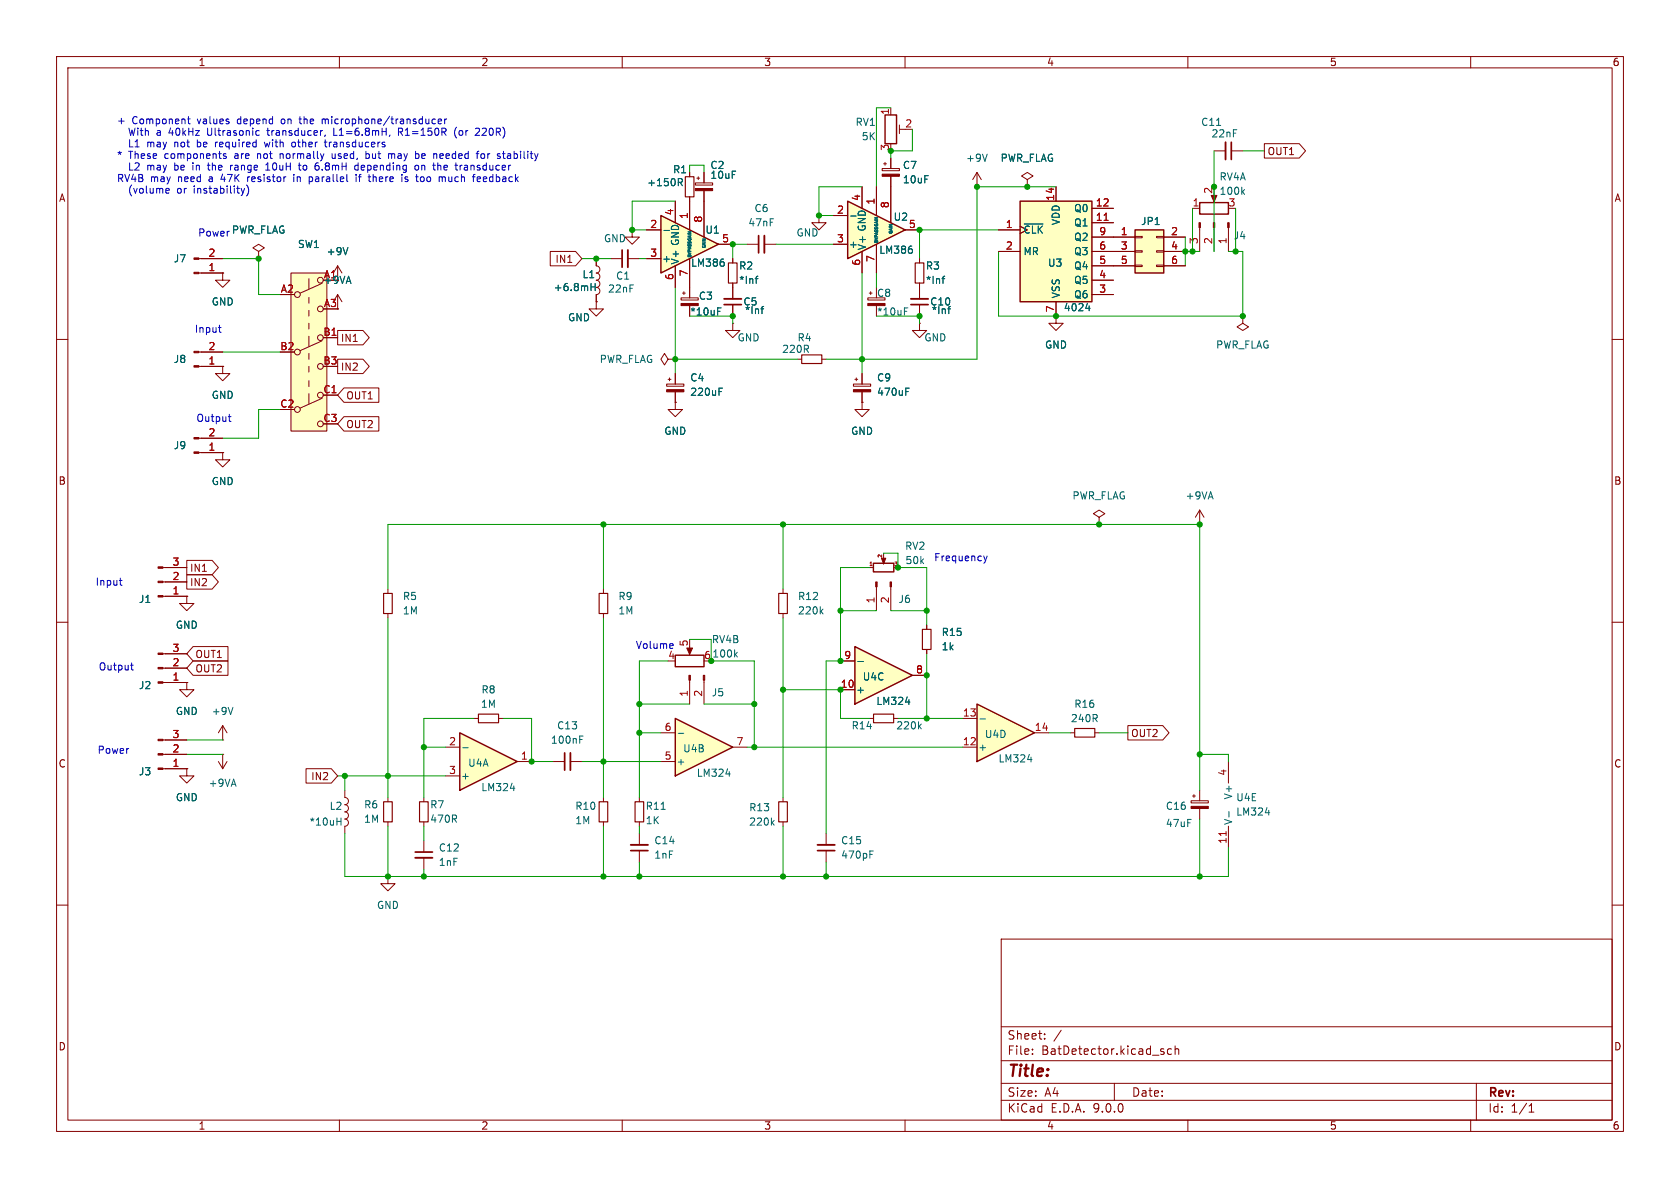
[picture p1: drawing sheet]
<svg xmlns="http://www.w3.org/2000/svg" width="297mm" height="210mm" viewBox="0 0 297 210" stroke-linecap="round" stroke-linejoin="round" font-family="sans-serif">
<g fill="none" stroke="#840000" stroke-width=".18">
<path d="M10 10h277v190h-277zM12 12h273v186h-273zM60 10v2M110 10v2M160 10v2M210 10v2M260 10v2M120.4 52.7h3v.3h-3zM120.6 51.8h.6M120.9 51.6v.5M121.9 50.8v1.9M121.9 54v1.9"/>
<path d="M129.5 57.2v1.2h1.3l-1.3 1.3-1.2-1.3h1.2M129.5 57.2h.1M129.5 45.7v.8M129.5 50v2.8M129.5 53.8v2.1M10 60h2M117.9 67.9h3v.4h-3zM118.1 67.1h.5M118.4 66.8v.5M119.4 71.1v1.3h1.2l-1.2 1.3-1.3-1.3h1.3M119.4 71.1h.1M119.4 66v1.9"/>
<path d="M119.4 69.3v1.8M141 63.5h.7M145.3 63.5h.7M150.9 67.9h3v.4h-3zM151.1 67.1h.5M151.4 66.8v.5M152.4 71.1v1.3h1.3l-1.3 1.3-1.3-1.3h1.3M152.4 71.1h.1M152.4 66v1.9M152.4 69.3v1.8M285 60h2M10 110h2"/>
<path d="M285 110h2M97.8 134.6h2M100.8 134.6h2.1M74.9 148.6v2M74.9 151.6v2.1M146 147.3v2.1M146 150.4v2M10 160h2M177 166h108v32h-108zM285 160h2M60 198v2M110 198v2"/>
<path d="M160 198v2M177 194.5h108M177 191.5h108M177 187.5h108M177 181.5h108M182.5 186.3v.1M182.5 185.5v.1M184.7 183.6v.1M184.7 182.8v.1M187.6 182.1l-1.3 2M197 191.5v3M205.4 185.9l.3 .1 .1 .2-.2 .2h-.3"/>
<path d="M205.4 185.4l.3 .1M207.1 185.5l-.4-.1-.3 .3v.4l.1 .2h.6M207.7 185.5l.3-.1 .3 .1 .1 .9M207.7 184.9v1.5M210 198v2M260 198v2M261 191.5v6.5M270.3 196.6h.9M270.3 195.5l.4-.4v1.5"/>
</g>
<path d="M128 53.8h3.1M99.8 133.1v3M73.4 150.6h3.1M144.5 150.4h3.1" fill="none" stroke="#840000" stroke-width=".3"/>
<path d="M128 52.8h3.1M100.8 133.1v3M73.4 151.6h3.1M144.5 149.4h3.1" fill="none" stroke="#840000" stroke-width=".33"/>
<g fill="none" stroke="#006464" stroke-width=".18">
<path d="M126.9 55h.4M126.9 54.4h.6M133.5 49.3h.5M134 48.8l-.2 .1M134.5 54.6h.5M135 54.2h-.2M127.1 69.2h.4M127.1 68.6h.6M160.1 69.2h.5M160.1 68.6h.6M102.5 130.7h.4M102.5 130.1h.6"/>
<path d="M153.8 151h.4M153.8 150.4h.6"/>
</g>
<g fill="#840000" stroke="#840000" stroke-width=".18">
<path d="M117.9 68.9h3v.4h-3z"/>
<path d="M150.9 68.9h3v.4h-3z"/>
<path d="M120.4 53.6h3v.4h-3z"/>
</g>
<path d="M128.8 46.5h1.5v3.5h-1.5zM141.7 62.7h3.6v1.6h-3.6z" fill="none" stroke="#840000" stroke-width=".2"/>
<path d="M116.8 38.1l10.2 5.1-10.2 5.1z" fill="#ffffc2"/>
<path d="M116.8 38.1l10.2 5.1-10.2 5.1z" fill="none" stroke="#840000" stroke-width=".25"/>
<g fill="none" stroke="#840000" stroke-width=".18">
<path d="M119.4 35.6v3.8M121.9 35.6v5M122.9 32.3h3.1v.4h-3.1zM123.2 31.5h.5M123.4 31.2v.6M124.5 30.5v1.8M124.5 33.7v8.2M144.8 38.1v1.3h1.2l-1.2 1.2-1.3-1.2h1.3M144.8 38.1h.1M114.3 45.7h2.5M114.3 40.6h2.5M119.4 47v3.8"/>
<path d="M121.9 45.7v5.1M127 43.2h2.5M132.1 43.2h2M135.1 43.2h2.1M163.8 110.5v.8M163.8 114.8v.8M153.7 127h.7M158 127h.7M74.9 141v.7M74.9 145.3v.8M113 141v.7M113 145.3v.8"/>
<path d="M113 147.3v2.1M113 150.4v2M138.4 141v.7M138.4 145.3v.8"/>
</g>
<path d="M117.4 40.7h.9M128 46.4v.5M162.5 128.4l.4 .4M162.9 128l-.5 .5M116.9 143.1h.7M136.5 145.4l.4 .5M136.9 145l-.5 .5" fill="none" stroke="#006464" stroke-width=".18"/>
<path d="M122.9 33.3h3.1v.4h-3.1z" fill="#840000" stroke="#840000" stroke-width=".18"/>
<path d="M134.1 41.7v3M111.5 150.4h3.1" fill="none" stroke="#840000" stroke-width=".3"/>
<path d="M135.1 41.7v3M111.5 149.4h3.1" fill="none" stroke="#840000" stroke-width=".33"/>
<path d="M163.1 111.3h1.5v3.5h-1.5zM154.4 126.2h3.6v1.6h-3.6zM74.2 141.7h1.5v3.6h-1.5zM112.3 141.7h1.5v3.6h-1.5zM137.7 141.7h1.5v3.6h-1.5z" fill="none" stroke="#840000" stroke-width=".2"/>
<path d="M119.4 127l10.1 5.1-10.1 5.1z" fill="#ffffc2"/>
<path d="M119.4 115.8h5.1v2.1h-5.1zM119.4 127l10.1 5.1-10.1 5.1z" fill="none" stroke="#840000" stroke-width=".25"/>
<path d="M121.9 114.3v1M116.8 134.6h2.6M116.8 129.5h2.6M121.9 120.2v4.3M124.5 120.2v4.3M129.5 132.1h2.6" fill="none" stroke="#840000" stroke-width=".18"/>
<path d="M130 115.7l.4 .4M130.4 115.3l-.5 .5M119.9 129.6h1M128.3 136.8h.8" fill="none" stroke="#006464" stroke-width=".18"/>
<g fill="#840000" stroke="#840000" stroke-width=".18">
<path d="M121.4 114.6h1l-.5 1.1z"/>
<path d="M121.8 119.4h.2v.8h-.2z"/>
<path d="M124.3 119.4h.3v.8h-.3z"/>
</g>
<path d="M151.1 114.3l10.2 5.1-10.2 5.1z" fill="#ffffc2"/>
<path d="M212.1 35.8h5.1v2h-5.1zM151.1 114.3l10.2 5.1-10.2 5.1z" fill="none" stroke="#840000" stroke-width=".25"/>
<g fill="none" stroke="#840000" stroke-width=".18">
<path d="M181.6 31.8l1-.7-1-.6-1 .6 1 .7v1.2M181.6 33h.1M210.8 36.8h1.3M214.6 26.7h2.1M214.6 34.3v1M217.7 26.7h2M212.1 40.2v4.3M214.6 40.2v4.3M217.2 40.2v4.3M219.7 55.9v1.3l1 .6-1 .6-1-.6 1-.6M219.7 55.9h.1M148.6 116.8h2.5"/>
<path d="M161.3 119.4h2.5M148.6 121.9h2.5"/>
</g>
<path d="M215.1 22.2h.7M219.7 33.9l.3 .5M220 33.5l-.5 .5M151.7 116.9h.9M160.1 124.1h.8" fill="none" stroke="#006464" stroke-width=".18"/>
<path d="M217.7 25.1v3.1" fill="none" stroke="#840000" stroke-width=".3"/>
<path d="M216.7 25.1v3.1" fill="none" stroke="#840000" stroke-width=".33"/>
<g fill="#840000" stroke="#840000" stroke-width=".18">
<path d="M214.1 34.5h1l-.5 1.2z"/>
<path d="M217 39.4h.3v.8h-.3z"/>
<path d="M214.5 39.4h.3v.8h-.3z"/>
<path d="M212 39.4h.2v.8h-.2z"/>
</g>
<path d="M200.7 40.6h5v7.7h-5z" fill="#ffffc2"/>
<path d="M200.7 40.6h5v7.7h-5z" fill="none" stroke="#840000" stroke-width=".25"/>
<g fill="none" stroke="#840000" stroke-width=".18">
<path d="M121.9 30.5v.7M121.9 34.8v.8M59.7 47l-.8 1.3M59.7 47l.8 1.3M59.7 47v2.5M59.7 52.1v2.5M59.7 52.1l-.8 1.2M59.7 52.1l.8 1.2M105.4 45.7v1.3a.64 .64 0 0 1 .7 .6 .64 .64 0 0 1-.7 .7 .64 .64 0 0 1 .7 .6 .64 .64 0 0 1-.7 .6 .64 .64 0 0 1 .7 .7 .64 .64 0 0 1-.7 .6M105.4 50.8a.64 .64 0 0 1 .7 .6 .64 .64 0 0 1-.7 .7v1.2M105.4 53.3v1.3h1.3l-1.3 1.3-1.3-1.3h1.3M105.4 53.3h.1"/>
<path d="M107.9 45.7h2.1M111 45.7h2M111.8 40.6v1.3h1.2l-1.2 1.3-1.3-1.3h1.3M111.8 40.6h.1M196.8 41.9h3.9M196.8 44.5h3.9M196.8 47h3.9M200.7 41.8h1.2v.2h-1.2zM200.7 44.3h1.2v.3h-1.2zM200.7 46.9h1.2v.2h-1.2zM204.5 41.8h1.2v.2h-1.2zM204.5 44.3h1.2v.3h-1.2z"/>
<path d="M204.5 46.9h1.2v.2h-1.2zM205.7 41.9h3.8M205.7 44.5h3.8M205.7 47h3.8M35.2 77.5h4.2M118.1 63.5l-.6-1-.7 1 .7 1 .6-1h1.3M119.4 63.5h.1M35.2 80h4.2M39.4 80v1.3h-1.3l1.3 1.3 1.2-1.3h-1.2M39.4 80h.1M28.8 118.1h4.2M28.8 115.6h4.2"/>
<path d="M28.8 105.4h4.2M28.8 102.9h4.2M28.8 100.3h4.2M33 105.4v1.3h1.3l-1.3 1.3-1.3-1.3h1.3M33 105.4h.1M68.6 104.1v.8M68.6 108.5v.7M106.7 104.1v.8M106.7 108.5v.7M28.8 135.9h4.2M28.8 133.4h4.2M28.8 130.8h4.2"/>
<path d="M28.8 120.7h4.2M33 120.7v1.2h1.3l-1.3 1.3-1.3-1.3h1.3M33 120.7h.1M33 135.9v1.3h1.3l-1.3 1.2-1.3-1.2h1.3M33 135.9h.1M38.6 134.6l.8 1.3M39.4 133.4h.1M39.4 130.8h.1M39.4 128.3v2.5M39.4 133.4v2.5M39.4 128.3l-.8 1.2M39.4 128.3l.7 1.2"/>
<path d="M40.1 134.6l-.7 1.3M83.8 127h.8M88.1 127h.8"/>
</g>
<path d="M119.9 31.6h.5l.2 .2-.1 .4h-.6M120.2 32.2l.4 .6M61.5 43.8l-.4 1.2M104.5 50.7h.7M105.2 50.1v1.3M41.2 125l-.4 1.3" fill="none" stroke="#006464" stroke-width=".18"/>
<g fill="#840000" stroke="#840000" stroke-width=".18">
<path d="M27.9 135.8h.9v.2h-.9z"/>
<path d="M27.9 133.2h.9v.3h-.9z"/>
<path d="M27.9 130.7h.9v.2h-.9z"/>
<path d="M27.9 120.5h.9v.3h-.9z"/>
<path d="M27.9 118h.9v.2h-.9z"/>
<path d="M27.9 115.4h.9v.3h-.9z"/>
<path d="M27.9 105.3h.9v.2h-.9z"/>
<path d="M27.9 102.7h.9v.3h-.9z"/>
<path d="M27.9 100.2h.9v.3h-.9z"/>
<path d="M34.3 79.9h.9v.2h-.9z"/>
<path d="M34.3 77.3h.9v.3h-.9z"/>
</g>
<path d="M121.2 31.2h1.5v3.6h-1.5zM67.8 104.9h1.5v3.6h-1.5zM105.9 104.9h1.5v3.6h-1.5zM84.6 126.2h3.5v1.6h-3.5z" fill="none" stroke="#840000" stroke-width=".2"/>
<path d="M110 44.2v3" fill="none" stroke="#840000" stroke-width=".3"/>
<path d="M111 44.2v3" fill="none" stroke="#840000" stroke-width=".33"/>
<path d="M51.4 48.3h6.4v27.9h-6.4z" fill="#ffffc2"/>
<g fill="none" stroke="#840000" stroke-width=".18">
<path d="M35.2 48.3h4.2M35.2 45.7h4.2M39.4 48.3v1.2h-1.3l1.3 1.3 1.2-1.3h-1.2M39.4 48.3h.1M45.7 44.5l1-.7-1-.6-1 .6 1 .7v1.2M45.7 45.7h.1M51.4 48.3h6.4v27.9h-6.4zM54.6 49.3v1.8M54.6 52.6v1M54.6 54.9v1M54.6 57.2v1M54.6 59.4v1.8"/>
<path d="M56.9 50.1l-3.8 1.7M57.1 59.7h2.6M35.2 64.8h4.2M35.2 62.2h4.2M39.4 64.8v1.2h-1.3l1.3 1.3 1.2-1.3h-1.2M39.4 64.8h.1M54.6 62.5v1M54.6 64.8v1M54.6 67.3v1M54.6 69.6v1.8M56.9 60.2l-3.8 1.8M56.9 70.4l-3.8 1.7"/>
<path d="M57.1 69.9h2.6"/>
<circle cx="52.6" cy="52.1" r=".51"/>
<circle cx="56.6" cy="54.6" r=".51"/>
<circle cx="56.6" cy="59.7" r=".51"/>
<circle cx="56.6" cy="49.5" r=".51"/>
<circle cx="52.6" cy="72.4" r=".51"/>
<circle cx="52.6" cy="62.2" r=".51"/>
<circle cx="56.6" cy="64.8" r=".51"/>
<circle cx="56.6" cy="74.9" r=".51"/>
<circle cx="56.6" cy="69.9" r=".51"/>
</g>
<g fill="#840000" stroke="#840000" stroke-width=".18">
<path d="M34.3 48.1h.9v.3h-.9z"/>
<path d="M34.3 45.6h.9v.2h-.9z"/>
<path d="M34.3 64.6h.9v.3h-.9z"/>
<path d="M34.3 62.1h.9v.3h-.9z"/>
</g>
<path d="M81.3 129.5l10.1 5.1-10.1 5.1z" fill="#ffffc2"/>
<path d="M156.5 20.3h2v5.1h-2zM154.4 99.6h3.6v1.5h-3.6zM81.3 129.5l10.1 5.1-10.1 5.1z" fill="none" stroke="#840000" stroke-width=".25"/>
<g fill="none" stroke="#840000" stroke-width=".18">
<path d="M157.5 19.1v1.2M156 29.8h3v.4h-3zM156.2 29h.5M156.5 28.7v.5M157.5 27.9v1.9M157.5 31.2v1.8M159 22.1v1.5M159 22.9h1M172.7 33h.1M172.7 30.5l-.7 1.3M172.7 30.5l.8 1.3M172.7 30.5v2.5"/>
<path d="M153.4 52.7h3.1v.3h-3.1zM153.7 51.8h.5M153.9 51.6v.5M154.9 54v1.9M162.6 57.2v1.2h1.2l-1.2 1.3-1.3-1.3h1.3M162.6 57.2h.1M162.6 50.8v2M162.6 53.8v2.1M186.7 55.9v1.3h1.3l-1.3 1.2-1.3-1.2h1.3M186.7 55.9h.1M156.2 97.8v1M194.3 91.4l1-.6-1-.6-1 .6 1 .6v1.3"/>
<path d="M194.3 92.7h.1M212.1 92.7h.1M212.1 90.2v2.5M212.1 90.2l-.8 1.2M212.1 90.2l.8 1.2M153.7 100.3h.6M158.1 100.3h.6M61 139.7v1.3a.64 .64 0 0 1 .6 .6 .64 .64 0 0 1-.6 .6M78.7 137.2h2.6M78.7 132.1h2.6M91.4 134.6h2.6M189.2 129.5h.8"/>
<path d="M193.5 129.5h.8M212.1 139.7v1.9M217.2 134.6v3.8M61 142.2a.64 .64 0 0 1 .6 .7 .64 .64 0 0 1-.6 .6 .64 .64 0 0 1 .6 .7 .64 .64 0 0 1-.6 .6 .64 .64 0 0 1 .6 .6 .64 .64 0 0 1-.6 .7v1.2M68.6 154.9v1.3h1.2l-1.2 1.3-1.3-1.3h1.3M68.6 154.9h.1M68.6 141v.7M68.6 145.3v.8M106.7 141v.7M106.7 145.3v.8M210.6 141.6h3v.3h-3zM210.8 140.7h.5"/>
<path d="M211.1 140.5v.5M212.1 142.9v1.9M217.2 146.1v3.8"/>
</g>
<path d="M174.5 27.2l-.4 1.3M159.9 55h.4M159.9 54.4h.6M81.8 132.2h1M90.2 139.3h.8M59.6 145.2h.7M60.3 144.6v1.3M217.3 143.5v.9M223.7 143.7h.8" fill="none" stroke="#006464" stroke-width=".18"/>
<path d="M190 128.8h3.5v1.5h-3.5zM67.8 141.7h1.5v3.6h-1.5zM105.9 141.7h1.5v3.6h-1.5z" fill="none" stroke="#840000" stroke-width=".2"/>
<path d="M153.8 100h.4M216.8 147v.7" fill="none" stroke="#a90000" stroke-width=".18"/>
<g fill="#840000" stroke="#840000" stroke-width=".18">
<path d="M155.8 98.7h.8l-.4 1v-.3v.3z"/>
<path d="M156 30.8h3v.4h-3z"/>
<path d="M153.4 53.6h3.1v.4h-3.1z"/>
<path d="M210.6 142.5h3v.4h-3z"/>
</g>
<path d="M161 53.8h3.1" fill="none" stroke="#840000" stroke-width=".3"/>
<path d="M161 52.8h3.1" fill="none" stroke="#840000" stroke-width=".33"/>
<path d="M180.3 35.6h12.7v17.7h-12.7z" fill="#ffffc2"/>
<path d="M180.3 35.6h12.7v17.7h-12.7z" fill="none" stroke="#840000" stroke-width=".25"/>
<path d="M186.7 33v2.6M193 36.8h3.8M193 39.4h3.8M176.5 40.6h3.8M176.5 44.5h3.8M186.7 53.3v2.6M193 44.5h3.8M193 41.9h3.8M193 47h3.8M193 49.5h3.8M193 52.1h3.8" fill="none" stroke="#840000" stroke-width=".18"/>
<path d="M181.1 39.6h3.3M191.9 54.5h.8M192.5 54.1v.8" fill="none" stroke="#006464" stroke-width=".18"/>
<path d="M195.2 39h.7" fill="none" stroke="#a90000" stroke-width=".18"/>
<path d="M172.7 124.5l10.2 5-10.2 5.1z" fill="#ffffc2"/>
<path d="M172.7 124.5l10.2 5-10.2 5.1z" fill="none" stroke="#840000" stroke-width=".25"/>
<path d="M138.4 104.1v.8M138.4 108.5v.7M154.9 103.7v4.3M157.5 103.7v4.3M170.2 132.1h2.5M170.2 127h2.5M182.9 129.5h2.5" fill="none" stroke="#840000" stroke-width=".18"/>
<path d="M145.1 108l.4 .5M145.5 107.7l-.5 .5M173.2 127.1h1M181.7 134.3h.8" fill="none" stroke="#006464" stroke-width=".18"/>
<path d="M137.7 104.9h1.5v3.6h-1.5z" fill="none" stroke="#840000" stroke-width=".2"/>
<g fill="#840000" stroke="#840000" stroke-width=".18">
<path d="M154.8 102.9h.3v.8h-.3z"/>
<path d="M157.4 102.9h.2v.8h-.2z"/>
</g>
<path d="M149.9 35.6l10.1 5-10.1 5.1z" fill="#ffffc2"/>
<path d="M149.9 35.6l10.1 5-10.1 5.1z" fill="none" stroke="#840000" stroke-width=".25"/>
<g fill="none" stroke="#840000" stroke-width=".18">
<path d="M119.4 35.6v3.8M121.9 30.5v.7M121.9 34.8v5.8M124.5 30.5v1.8M124.5 33.7v8.2M147.3 38.1h2.6M152.4 33v3.8M154.9 33v5.1M157.5 27.9v1.9M157.5 31.2v8.2M181.6 33h.1M186.7 33v2.6"/>
<path d="M193 36.8h3.8M193 39.4h3.8M223.5 25.4h6.2l1.1 1.3-1.1 1.2h-6.2zM35.6 45.7h3.8M35.6 48.3h3.8M39.4 48.3h.1M45.7 45.7h.1M57.1 59.7h2.6M59.7 58.4h4.5l1.1 1.3-1.1 1.3h-4.5zM97.3 44.4h4.5l1.1 1.3-1.1 1.3h-4.5zM105.4 53.3h.1M105.4 45.7v1.3"/>
<path d="M105.4 52.1v1.2M114.3 40.6h2.5M114.3 45.7h2.5M119.4 47v3.8M121.9 45.7v7M121.9 54v1.9M127 43.2h2.5M129.5 45.7v.8M129.5 50v2.8M129.5 53.8v2.1M147.3 43.2h2.6M152.4 44.5v3.8"/>
<path d="M154.9 43.2v5.1M160 40.6h2.6M162.6 45.7v.8M162.6 50v2.8M162.6 53.8v2.1M176.5 40.6h3.8M176.5 44.5h3.8M186.7 55.9h.1M186.7 53.3v2.6M193 44.5h7.7M193 41.9h7.7M193 47h7.7"/>
<path d="M193 49.5h3.8M193 52.1h3.8M205.7 44.5h3.8M205.7 41.9h3.8M205.7 47h3.8M35.6 64.8h3.8M35.6 62.2h3.8M35.6 77.5h3.8M39.4 64.8h.1M57.1 69.9h2.6M59.7 63.5h4.5l1.1 1.3-1.1 1.2h-4.5zM60.8 73.7h6.2v2.5h-6.2l-1.1-1.3z"/>
<path d="M60.8 68.6h6.2v2.5h-6.2l-1.1-1.2zM119.4 71.1h.1M119.4 66v1.9M119.4 69.3v1.8M152.4 71.1h.1M152.4 66v1.9M152.4 69.3v1.8M33 99.1h4.5l1.1 1.2-1.1 1.3h-4.5zM35.6 80h3.8M39.4 80h.1M29.2 105.4h3.8M29.2 102.9h3.8"/>
<path d="M29.2 100.3h3.8M29.2 118.1h3.8M29.2 115.6h3.8M33 101.6h4.5l1.1 1.3-1.1 1.2h-4.5zM33 105.4h.1M34.1 116.8h6.2v2.6h-6.2l-1.1-1.3zM34.1 114.3h6.2v2.5h-6.2l-1.1-1.2zM148.6 116.8h2.5M161.3 119.4h2.5M163.8 110.5v.8M163.8 114.8v.8M29.2 120.7h3.8"/>
<path d="M29.2 135.9h3.8M29.2 133.4h3.8M29.2 130.8h3.8M33 135.9h.1M33 120.7h.1M54.1 135.9h4.5l1.1 1.3-1.1 1.2h-4.5zM148.6 121.9h2.5M199.4 128.3h6.2l1.1 1.2-1.1 1.3h-6.2z"/>
</g>
<g fill="none" stroke="#006464" stroke-width=".18">
<path d="M119.9 31.6h.5l.2 .2-.1 .4h-.6M120.2 32.2l.4 .6M150.4 38.2h1M181.1 39.6h3.3M61.5 43.8l-.4 1.2M104.5 50.7h.7M105.2 50.1v1.3M117.4 40.7h.9M126.9 55h.4M126.9 54.4h.6M128 46.4v.5M133.5 49.3h.5"/>
<path d="M134 48.8l-.2 .1M134.5 54.6h.5M135 54.2h-.2M161.2 44.1v.6M166.5 49.3h.5M167 48.8l-.2 .1M191.9 54.5h.8M192.5 54.1v.8M127.1 69.2h.4M127.1 68.6h.6M160.1 69.2h.5M160.1 68.6h.6"/>
<path d="M151.7 116.9h.9M160.1 124.1h.8"/>
</g>
<path d="M161.8 46.5h1.5v3.5h-1.5z" fill="none" stroke="#840000" stroke-width=".2"/>
<g fill="none" stroke="#009600" stroke-width=".18">
<path d="M157.5 19.1h-2.6v13.9M119.4 35.6h-7.6v5h2.5M121.9 30.5v-1.3h2.6v1.3M152.4 33h-7.6v5.1h2.5M161.3 22.9v3.8h-3.8v1.2M186.7 33h-14v30.5h-26.7M210.8 36.8v7.7M214.6 26.7v17.8M218.4 36.8v7.7M219.7 26.7h3.8M39.4 45.7h6.3v6.4h3.8M102.9 45.7h5"/>
<path d="M113 45.7h1.3M119.4 50.8v15.2M121.9 55.9h7.6v1.3M132.1 43.2h-2.6v2.5M137.2 43.2h10.1M152.4 48.3v17.7M154.9 48.3v2.5M154.9 55.9h7.7v1.3M176.5 40.6h-13.9v5.1M176.5 44.5v11.4h43.2v-11.4h-2.5M209.5 44.5h2.6M209.5 41.9v5.1"/>
<path d="M39.4 62.2h10.1M49.5 72.4h-3.8v5.1h-6.3M119.4 63.5h21.6M106.7 92.7v11.4M138.4 92.7v11.4M156.2 97.8h2.5v2.5h5.1v10.2M68.6 104.1v-11.4h143.5v47M68.6 109.2v31.8M106.7 109.2v31.8M118.1 116.8h-5.1v24.2M121.9 113h3.8v3.8h7.6v15.3M138.4 109.2v31.8"/>
<path d="M148.6 108h6.3M153.7 100.3h-5.1v16.5h-2.6v30.5M157.5 108h6.3M163.8 115.6v11.4M33 133.4h6.4M33 130.8h6.4M59.7 137.2h19M61 137.2v2.5M74.9 132.1h3.8M83.8 127h-8.9v14M88.9 127h5.1v7.6h3.8M102.9 134.6h13.9"/>
<path d="M113 129.5h3.8M113 124.5h8.9M124.5 124.5h8.8M132.1 132.1h38.1M138.4 121.9h10.2v5.1h5.1M158.7 127h11.5M185.4 129.5h3.8M194.3 129.5h5.1M212.1 133.4h5.1v1.2M61 147.3v7.6h156.2v-5M68.6 146.1v8.8M74.9 146.1v2.5"/>
<path d="M74.9 153.7v1.2M106.7 146.1v8.8M113 146.1v1.2M113 152.4v2.5M138.4 146.1v8.8M146 152.4v2.5M212.1 144.8v10.1"/>
</g>
<g fill="none" stroke="#0000c2" stroke-width=".18">
<path d="M29.9 34.1h-.2M29.9 33.4v.2l-.6 .1M33.1 21h.5M33.3 20.6v1.1l.3 .2M34.1 29.2v.9M34.9 24.7v1.3M34.9 25.9l.1 .1M35 25.1l-.1 .1M36.7 22.7v1l.2 .2M36.8 28.8v1.1l.3 .2M38.1 25.1v.9M38.5 25.1l-.4 .3"/>
<path d="M39.5 27.2v.3l.5 .2v.1l-.2 .2h-.3M40.8 29.2v.9M41.1 29.2l-.3 .3M43.2 33.3l-.3 .8M43.6 32.7a1.46 1.46 0 0 1 0 1.9M43.8 31.3v.8M43.9 31.3l-.1 .2M45.8 23.9h-.1M46.7 25.1l.3 .9 .2-.6 .3 .6M47 29.2l.3-.4v1.3M47 30.1h.7M47.3 22.7v1l.3 .2"/>
<path d="M49.5 27.2v.8M49.7 27.2l-.2 .1M51.7 25.2l.3-.1 .2 .3v.3l-.2 .3-.3-.1-.1-.2zM51.9 31.3v.8M52.8 21h.5M53 30l.2 .1M53 20.6l.1 1.2M53.7 29.3l-.1 .5 .2 .3M54.7 31.3v1.2M54.7 31.3h.3l.2 .1M55.2 32l-.2 .1-.3-.1M56.4 29.4v.5"/>
<path d="M57 21v.9M57.3 21l-.3 .2M57.3 25.1h.5M57.5 25.8l.3 .2M57.5 23.9l-.1 .1M58.2 25.1v.9M58.4 25.2l-.2 .2M58.7 27.2v.6l.4 .2M59 22.7v1.2h.6M62.9 29.2l.4 .1M62.9 31.3v.8M63.3 30l-.4 .1"/>
<path d="M63.3 28.8v1.3M63.4 31.3h.5M63.7 30.8l-.1 .2v1.1M64.3 29.2h-.3l-.1 .2v.6l.4 .1M64.5 29.5l-.6 .1M64.7 26.7v1.3M64.7 27.2h.4l.1 .1M65.2 27.9l-.1 .1h-.4M66 30.8v1.3M66 31.3v.1M68.8 27.2h.3l.1 .2M69.2 27.4v.6"/>
<path d="M69.4 27.2l-.2 .2M70.4 22.7v1.2M70.7 23.3l.5 .6M71.2 23.1l-.3 .2h-.5M71.7 31.3v.3l.4 .1v.2l-.1 .2-.4-.1M73.5 29.3l-.2 .2M73.8 29.2l.2 .3v.4l-.4 .2-.3-.3M73.8 27.2l.3 .2v.4l-.3 .2M74.4 31.3h.3l.2 .1M74.6 29.2v.9M74.9 29.2l-.3 .1M74.9 32l-.2 .1-.3-.1"/>
<path d="M76.4 21.8l.2 .1 .4-.1M77 21.1l-.4-.1-.2 .2M77.5 21.5l.6-.2-.1-.2-.4-.1-.1 .2v.6h.5M77.8 27.2v.8M77.9 29.3v.8M78.4 27.5l-.6 .1M78.4 31.3l.3 .1v.7M78.6 21v.9M79 21l-.4 .3M80.7 22.5a1.46 1.46 0 0 0 0 1.9M81.4 23.1l-.3 .2v.4l.3 .2M82.5 29.2l-.4 .1"/>
<path d="M82.5 29.6h-.3l-.1 .2v.2l.4 .1M84.4 31.3h.4l.2 .3-.6 .1M84.4 32h.5M84.5 22.7l.3 .2-.1 .3-.7 .7h.8M85.6 27.3l-.3-.1-.3 .2 .1 .6h.3l.2-.1M88.8 27.2h.5M89 26.7v1.1l.3 .2M38.6 57.9h.5M38.8 58.6l.3 .1M40.4 73.7h.4M40.5 73.2v1.1l.3 .2M173.9 98.3l.3 .8"/>
<path d="M174.2 99.1l-.3 .5M174.5 98.3l-.3 .8M21.1 102.6h.5M21.3 103.3l.3 .2M23.1 117.6h.5M23.3 117.2v1.1l.3 .1M118.8 113.8l.2 .3-.6 .1M118.9 114.6h-.1"/>
</g>
<path d="M195.2 39h.7" fill="none" stroke="#a90000" stroke-width=".18"/>
<g fill="#009600" stroke="#009600" stroke-width=".18">
<circle cx="162.6" cy="40.6" r=".46"/>
<circle cx="162.6" cy="55.9" r=".46"/>
<circle cx="172.7" cy="33" r=".46"/>
<circle cx="157.5" cy="26.7" r=".46"/>
<circle cx="194.3" cy="92.7" r=".46"/>
<circle cx="212.1" cy="92.7" r=".46"/>
<circle cx="158.7" cy="100.3" r=".46"/>
<circle cx="163.8" cy="108" r=".46"/>
<circle cx="212.1" cy="154.9" r=".46"/>
<circle cx="212.1" cy="133.4" r=".46"/>
<circle cx="186.7" cy="55.9" r=".46"/>
<circle cx="209.5" cy="44.5" r=".46"/>
<circle cx="219.7" cy="55.9" r=".46"/>
<circle cx="214.6" cy="33" r=".46"/>
<circle cx="210.8" cy="44.5" r=".46"/>
<circle cx="218.4" cy="44.5" r=".46"/>
<circle cx="181.6" cy="33" r=".46"/>
<circle cx="163.8" cy="119.4" r=".46"/>
<circle cx="125.7" cy="116.8" r=".46"/>
<circle cx="148.6" cy="116.8" r=".46"/>
<circle cx="163.8" cy="127" r=".46"/>
<circle cx="148.6" cy="121.9" r=".46"/>
<circle cx="144.8" cy="38.1" r=".46"/>
<circle cx="129.5" cy="43.2" r=".46"/>
<circle cx="111.8" cy="40.6" r=".46"/>
<circle cx="152.4" cy="63.5" r=".46"/>
<circle cx="129.5" cy="55.9" r=".46"/>
<circle cx="119.4" cy="63.5" r=".46"/>
<circle cx="113" cy="124.5" r=".46"/>
<circle cx="113" cy="129.5" r=".46"/>
<circle cx="106.7" cy="134.6" r=".46"/>
<circle cx="106.7" cy="154.9" r=".46"/>
<circle cx="74.9" cy="154.9" r=".46"/>
<circle cx="68.6" cy="154.9" r=".46"/>
<circle cx="74.9" cy="132.1" r=".46"/>
<circle cx="45.7" cy="45.7" r=".46"/>
<circle cx="105.4" cy="45.7" r=".46"/>
<circle cx="133.3" cy="124.5" r=".46"/>
<circle cx="133.3" cy="132.1" r=".46"/>
<circle cx="106.7" cy="92.7" r=".46"/>
<circle cx="138.4" cy="121.9" r=".46"/>
<circle cx="148.6" cy="108" r=".46"/>
<circle cx="138.4" cy="92.7" r=".46"/>
<circle cx="113" cy="154.9" r=".46"/>
<circle cx="146" cy="154.9" r=".46"/>
<circle cx="138.4" cy="154.9" r=".46"/>
<circle cx="94" cy="134.6" r=".46"/>
<circle cx="68.6" cy="137.2" r=".46"/>
<circle cx="61" cy="137.2" r=".46"/>
</g>
<text font-size="2.8" fill="#840000" x="178" y="190.9">Title:</text>
<g font-size="2.1" fill="#840000">
<text x="178" y="184">Sheet:</text>
<text x="178" y="186.7">File:</text>
<text x="184.1" y="186.7">BatDetector.kicad_sch</text>
<text x="178" y="196.9">KiCad</text>
<text x="178" y="194.1">Size:</text>
<text x="184.7" y="194.1">A4</text>
<text x="185.7" y="196.9">E.D.A.</text>
<text x="193.3" y="196.9">9.0.0</text>
<text x="200" y="194.1">Date:</text>
<text x="263" y="194.3">Rev:</text>
<text x="263" y="196.9">Id:</text>
<text x="267.1" y="196.9">1/1</text>
</g>
<g font-size="1.8" fill="#840000">
<text x="35" y="11.9">1</text>
<text x="85" y="11.9">2</text>
<text x="135" y="11.9">3</text>
<text x="185" y="11.9">4</text>
<text x="235" y="11.9">5</text>
<text x="285" y="11.9">6</text>
<text x="224" y="27.6">OUT1</text>
<text x="10.3" y="35.9">A</text>
<text x="285.3" y="35.9">A</text>
<text x="98.1" y="46.7">IN1</text>
<text x="57.1" y="50.4">+9VA</text>
<text x="57.2" y="54.4">A3</text>
<text x="60.2" y="60.6">IN1</text>
<text x="60.2" y="65.7">IN2</text>
<text x="61.1" y="70.8">OUT1</text>
<text x="61.1" y="75.9">OUT2</text>
<text x="10.3" y="85.9">B</text>
<text x="285.3" y="85.9">B</text>
<text x="33.5" y="101.3">IN1</text>
<text x="33.5" y="103.8">IN2</text>
<text x="34.4" y="119.1">OUT2</text>
<text x="34.4" y="116.5">OUT1</text>
<text x="199.9" y="130.5">OUT2</text>
<text x="10.3" y="135.9">C</text>
<text x="285.3" y="135.9">C</text>
<text x="54.9" y="138.1">IN2</text>
<text x="10.3" y="185.9">D</text>
<text x="285.3" y="185.9">D</text>
<text x="35" y="199.9">1</text>
<text x="85" y="199.9">2</text>
<text x="135" y="199.9">3</text>
<text x="185" y="199.9">4</text>
<text x="235" y="199.9">5</text>
<text x="285" y="199.9">6</text>
</g>
<g font-size="1.8" fill="#0000c2">
<text x="20.6" y="22.2">+</text>
<text x="23.3" y="22.2">Component</text>
<text x="35" y="22.2">values</text>
<text x="42.2" y="22.2">depend</text>
<text x="50.2" y="22.2">on</text>
<text x="53.6" y="22.2">the</text>
<text x="57.8" y="22.2">microphone/transducer</text>
<text x="20.6" y="28.3">*</text>
<text x="22.7" y="28.3">These</text>
<text x="22.9" y="24.2">With</text>
<text x="22.9" y="26.3">L1</text>
<text x="26.3" y="26.3">may</text>
<text x="28" y="24.2">a</text>
<text x="29.2" y="28.3">components</text>
<text x="30.3" y="24.2">40kHz</text>
<text x="31.3" y="26.3">not</text>
<text x="35.5" y="26.3">be</text>
<text x="37.3" y="24.2">Ultrasonic</text>
<text x="38.9" y="26.3">required</text>
<text x="41.7" y="28.3">are</text>
<text x="45.9" y="28.3">not</text>
<text x="47.9" y="26.3">with</text>
<text x="48.2" y="24.2">transducer,</text>
<text x="50.1" y="28.3">normally</text>
<text x="52.9" y="26.3">other</text>
<text x="58.9" y="26.3">transducers</text>
<text x="59.5" y="28.3">used,</text>
<text x="60" y="24.2">L1=6.8mH,</text>
<text x="65.7" y="28.3">but</text>
<text x="69.9" y="28.3">may</text>
<text x="71.7" y="24.2">R1=150R</text>
<text x="74.9" y="28.3">be</text>
<text x="78.3" y="28.3">needed</text>
<text x="81.8" y="24.2">(or</text>
<text x="85.7" y="24.2">220R)</text>
<text x="86.2" y="28.3">for</text>
<text x="90" y="28.3">stability</text>
<text x="20.6" y="32.4">RV4B</text>
<text x="22.9" y="30.3">L2</text>
<text x="22.9" y="34.4">(volume</text>
<text x="26.3" y="30.3">may</text>
<text x="26.6" y="32.4">may</text>
<text x="31.3" y="30.3">be</text>
<text x="31.6" y="32.4">need</text>
<text x="31.6" y="34.4">or</text>
<text x="34.7" y="30.3">in</text>
<text x="34.8" y="34.4">instability)</text>
<text x="37.2" y="32.4">a</text>
<text x="37.6" y="30.3">the</text>
<text x="39.5" y="32.4">47K</text>
<text x="41.8" y="30.3">range</text>
<text x="44.4" y="32.4">resistor</text>
<text x="48.3" y="30.3">10uH</text>
<text x="52.8" y="32.4">in</text>
<text x="54.3" y="30.3">to</text>
<text x="55.7" y="32.4">parallel</text>
<text x="57.4" y="30.3">6.8mH</text>
<text x="64.2" y="32.4">if</text>
<text x="64.6" y="30.3">depending</text>
<text x="66.7" y="32.4">there</text>
<text x="72.7" y="32.4">is</text>
<text x="75.4" y="30.3">on</text>
<text x="75.5" y="32.4">too</text>
<text x="78.9" y="30.3">the</text>
<text x="79.7" y="32.4">much</text>
<text x="83" y="30.3">transducer</text>
<text x="85.9" y="32.4">feedback</text>
<text x="34.9" y="42">Power</text>
<text x="34.3" y="59">Input</text>
<text x="34.6" y="74.8">Output</text>
<text x="165" y="99.4">Frequency</text>
<text x="16.8" y="103.7">Input</text>
<text x="17.4" y="118.7">Output</text>
<text x="112.3" y="114.9">Volume</text>
<text x="17.2" y="133.5">Power</text>
</g>
<g font-size="1.8" fill="#006464">
<text x="151.2" y="22.5">RV1</text>
<text x="212.3" y="22.5">C11</text>
<text x="152.2" y="25">5K</text>
<text x="170.7" y="28.8">+9V</text>
<text x="176.8" y="28.8">PWR_FLAG</text>
<text x="214.1" y="24.5">22nF</text>
<text x="114.3" y="33.1">+150R</text>
<text x="118.9" y="30.8">R1</text>
<text x="125.5" y="30.1">C2</text>
<text x="125.5" y="31.8">10uF</text>
<text x="159.5" y="30.1">C7</text>
<text x="159.5" y="32.6">10uF</text>
<text x="215.5" y="32.1">RV4A</text>
<text x="215.5" y="34.6">100k</text>
<text x="40.9" y="41.5">PWR_FLAG</text>
<text x="124.6" y="41.5">U1</text>
<text x="132.2" y="40.2">47nF</text>
<text x="133.3" y="37.7">C6</text>
<text x="157.9" y="39.2">U2</text>
<text x="180.8" y="41.5">~{CLK}</text>
<text x="187.6" y="39.9" transform="rotate(-90 187.6 39.9)">VDD</text>
<text x="189.8" y="37.7">Q0</text>
<text x="189.8" y="40.2">Q1</text>
<text x="201.6" y="40">JP1</text>
<text x="30.6" y="46.6">J7</text>
<text x="52.6" y="44">SW1</text>
<text x="57.7" y="45.3">+9V</text>
<text x="106.7" y="43">GND</text>
<text x="117" y="46.6">+</text>
<text x="120.2" y="46.9" transform="rotate(-90 120.2 46.9)">V+ GND</text>
<text x="122.1" y="47.3">LM386</text>
<text x="130.6" y="47.9">R2</text>
<text x="140.7" y="42">GND</text>
<text x="150" y="44">+</text>
<text x="153.3" y="44.3" transform="rotate(-90 153.3 44.3)">V+ GND</text>
<text x="155.3" y="45.1">LM386</text>
<text x="163.6" y="47.9">R3</text>
<text x="180.8" y="45.3">MR</text>
<text x="185.2" y="47.3">U3</text>
<text x="189.8" y="42.8">Q2</text>
<text x="189.8" y="45.3">Q3</text>
<text x="189.8" y="47.9">Q4</text>
<text x="218" y="42.5">J4</text>
<text x="57.2" y="49.3">A1</text>
<text x="97.8" y="51.7">+6.8mH</text>
<text x="102.9" y="49.4">L1</text>
<text x="107.4" y="51.9">22nF</text>
<text x="108.8" y="49.6">C1</text>
<text x="123.5" y="53.2">C3</text>
<text x="130.6" y="50.4">*Inf</text>
<text x="154.9" y="52.7">C8</text>
<text x="163.6" y="50.4">*Inf</text>
<text x="187.6" y="52.8" transform="rotate(-90 187.6 52.8)">VSS</text>
<text x="189.8" y="50.4">Q5</text>
<text x="189.8" y="52.9">Q6</text>
<text x="37.3" y="54.2">GND</text>
<text x="100.3" y="57">GND</text>
<text x="121.9" y="56">*10uF</text>
<text x="131.3" y="54.2">C5</text>
<text x="131.6" y="55.7">*Inf</text>
<text x="154.9" y="56">*10uF</text>
<text x="164.3" y="54.2">C10</text>
<text x="164.6" y="55.7">*Inf</text>
<text x="188" y="55.2">4024</text>
<text x="30.6" y="64.4">J8</text>
<text x="105.9" y="64.4">PWR_FLAG</text>
<text x="130.3" y="60.6">GND</text>
<text x="138.2" y="62.6">220R</text>
<text x="140.9" y="60.6">R4</text>
<text x="163.3" y="60.6">GND</text>
<text x="184.7" y="61.8">GND</text>
<text x="214.9" y="61.8">PWR_FLAG</text>
<text x="37.3" y="70.7">GND</text>
<text x="121.9" y="67.6">C4</text>
<text x="121.9" y="70.2">220uF</text>
<text x="154.9" y="67.6">C9</text>
<text x="154.9" y="70.2">470uF</text>
<text x="117.3" y="77.1">GND</text>
<text x="150.4" y="77.1">GND</text>
<text x="30.6" y="79.6">J9</text>
<text x="37.3" y="86">GND</text>
<text x="189.5" y="88.5">PWR_FLAG</text>
<text x="209.5" y="88.5">+9VA</text>
<text x="159.9" y="97.4">RV2</text>
<text x="160" y="99.9">50k</text>
<text x="24.5" y="106.8">J1</text>
<text x="71.1" y="106.3">R5</text>
<text x="109.2" y="106.3">R9</text>
<text x="141" y="106.3">R12</text>
<text x="158.8" y="106.8">J6</text>
<text x="31" y="111.4">GND</text>
<text x="71.1" y="108.8">1M</text>
<text x="109.2" y="108.8">1M</text>
<text x="125.7" y="113.9">RV4B</text>
<text x="141" y="108.8">220k</text>
<text x="166.4" y="112.6">R15</text>
<text x="125.8" y="116.4">100k</text>
<text x="166.4" y="115.2">1k</text>
<text x="24.5" y="122">J2</text>
<text x="84.9" y="125.3">1M</text>
<text x="85" y="122.8">R8</text>
<text x="125.7" y="123.3">J5</text>
<text x="151.3" y="122.8">+</text>
<text x="152.4" y="120.5">U4C</text>
<text x="154.8" y="124.8">LM324</text>
<text x="189.8" y="125.3">R16</text>
<text x="31" y="126.6">GND</text>
<text x="37.3" y="126.6">+9V</text>
<text x="97.3" y="131.7">100nF</text>
<text x="98.4" y="129.1">C13</text>
<text x="150.5" y="129.1">R14</text>
<text x="158.4" y="129.1">220k</text>
<text x="174" y="130.7">U4D</text>
<text x="189.2" y="127.9">240R</text>
<text x="24.5" y="137.3">J3</text>
<text x="82.7" y="135.7">U4A</text>
<text x="119.5" y="135.5">+</text>
<text x="120.7" y="133.2">U4B</text>
<text x="123.1" y="137.5">LM324</text>
<text x="172.8" y="132.9">+</text>
<text x="176.4" y="135">LM324</text>
<text x="31" y="141.8">GND</text>
<text x="36.8" y="139.3">+9VA</text>
<text x="58.2" y="143.4">L2</text>
<text x="64.3" y="143.1">R6</text>
<text x="76" y="143.1">R7</text>
<text x="81.4" y="138">+</text>
<text x="85" y="140.1">LM324</text>
<text x="101.6" y="143.4">R10</text>
<text x="114.1" y="143.4">R11</text>
<text x="132.3" y="143.6">R13</text>
<text x="206" y="143.4">C16</text>
<text x="218" y="141.4" transform="rotate(-90 218 141.4)">V+</text>
<text x="218.4" y="141.8">U4E</text>
<text x="54.6" y="146.2">*10uH</text>
<text x="64.3" y="145.6">1M</text>
<text x="76" y="145.6">470R</text>
<text x="101.6" y="145.9">1M</text>
<text x="114.1" y="145.9">1K</text>
<text x="115.6" y="149.4">C14</text>
<text x="132.3" y="146.2">220k</text>
<text x="148.6" y="149.4">C15</text>
<text x="206" y="146.4">47uF</text>
<text x="218" y="145.9" transform="rotate(-90 218 145.9)">V-</text>
<text x="218.4" y="144.4">LM324</text>
<text x="77.5" y="153.3">1nF</text>
<text x="77.5" y="150.7">C12</text>
<text x="115.6" y="152">1nF</text>
<text x="148.6" y="152">470pF</text>
<text x="66.5" y="160.9">GND</text>
</g>
<g font-size="1.8" fill="#a90000">
<text x="157.2" y="20.4" transform="rotate(-90 157.2 20.4)">1</text>
<text x="159.9" y="22.6">2</text>
<text x="157.2" y="26.7" transform="rotate(-90 157.2 26.7)">3</text>
<text x="152.1" y="35.6" transform="rotate(-90 152.1 35.6)">4</text>
<text x="186.4" y="35.6" transform="rotate(-90 186.4 35.6)">14</text>
<text x="214.4" y="34.4" transform="rotate(-90 214.4 34.4)">2</text>
<text x="114.9" y="40.4">2</text>
<text x="119.1" y="38.2" transform="rotate(-90 119.1 38.2)">4</text>
<text x="121.7" y="38.8" transform="rotate(-90 121.7 38.8)">1</text>
<text x="124.2" y="39.4" transform="rotate(-90 124.2 39.4)">8</text>
<text x="147.9" y="37.8">2</text>
<text x="154.7" y="36.3" transform="rotate(-90 154.7 36.3)">1</text>
<text x="157.2" y="36.9" transform="rotate(-90 157.2 36.9)">8</text>
<text x="160.6" y="40.4">5</text>
<text x="177.7" y="40.4">1</text>
<text x="193.6" y="36.6">12</text>
<text x="193.6" y="39.1">11</text>
<text x="194.2" y="41.7">9</text>
<text x="198" y="41.7">1</text>
<text x="206.9" y="41.7">2</text>
<text x="210.7" y="36.6">1</text>
<text x="217.1" y="36.6">3</text>
<text x="36.8" y="45.5">2</text>
<text x="114.9" y="45.5">3</text>
<text x="127.6" y="42.9">5</text>
<text x="147.9" y="42.9">3</text>
<text x="152.1" y="47.1" transform="rotate(-90 152.1 47.1)">6</text>
<text x="154.7" y="46.4" transform="rotate(-90 154.7 46.4)">7</text>
<text x="177.7" y="44.2">2</text>
<text x="194.2" y="44.2">6</text>
<text x="194.2" y="46.7">5</text>
<text x="198" y="44.2">3</text>
<text x="198" y="46.7">5</text>
<text x="206.9" y="44.2">4</text>
<text x="206.9" y="46.7">6</text>
<text x="211.8" y="43.3" transform="rotate(-90 211.8 43.3)">3</text>
<text x="214.4" y="43.3" transform="rotate(-90 214.4 43.3)">2</text>
<text x="216.9" y="43.3" transform="rotate(-90 216.9 43.3)">1</text>
<text x="36.8" y="48">1</text>
<text x="49.5" y="51.8">A2</text>
<text x="119.1" y="49.6" transform="rotate(-90 119.1 49.6)">6</text>
<text x="121.7" y="49" transform="rotate(-90 121.7 49)">7</text>
<text x="194.2" y="49.3">4</text>
<text x="194.2" y="51.8">3</text>
<text x="57.1" y="59.4">B1</text>
<text x="186.4" y="55.3" transform="rotate(-90 186.4 55.3)">7</text>
<text x="36.8" y="64.5">1</text>
<text x="36.8" y="62">2</text>
<text x="49.5" y="62">B2</text>
<text x="57.1" y="64.5">B3</text>
<text x="57.1" y="69.6">C1</text>
<text x="36.8" y="77.2">2</text>
<text x="49.5" y="72.1">C2</text>
<text x="57.1" y="74.7">C3</text>
<text x="36.8" y="79.8">1</text>
<text x="30.4" y="100.1">3</text>
<text x="30.4" y="105.2">1</text>
<text x="30.4" y="102.6">2</text>
<text x="154.7" y="106.8" transform="rotate(-90 154.7 106.8)">1</text>
<text x="157.2" y="106.8" transform="rotate(-90 157.2 106.8)">2</text>
<text x="30.4" y="117.9">2</text>
<text x="30.4" y="115.3">3</text>
<text x="118" y="116.6">4</text>
<text x="121.7" y="114.4" transform="rotate(-90 121.7 114.4)">5</text>
<text x="124.4" y="116.6">6</text>
<text x="149.2" y="116.6">9</text>
<text x="161.9" y="119.1">8</text>
<text x="30.4" y="120.4">1</text>
<text x="121.7" y="123.3" transform="rotate(-90 121.7 123.3)">1</text>
<text x="124.2" y="123.3" transform="rotate(-90 124.2 123.3)">2</text>
<text x="148.5" y="121.7">10</text>
<text x="30.4" y="130.6">3</text>
<text x="79.3" y="131.8">2</text>
<text x="117.4" y="129.3">6</text>
<text x="130.1" y="131.8">7</text>
<text x="170.1" y="131.8">12</text>
<text x="170.1" y="126.7">13</text>
<text x="182.8" y="129.3">14</text>
<text x="30.4" y="135.6">1</text>
<text x="30.4" y="133.1">2</text>
<text x="79.3" y="136.9">3</text>
<text x="92" y="134.4">1</text>
<text x="117.4" y="134.4">5</text>
<text x="216.9" y="137.2" transform="rotate(-90 216.9 137.2)">4</text>
<text x="216.9" y="149.3" transform="rotate(-90 216.9 149.3)">11</text>
</g>
<g font-size=".9" fill="#a90000">
<text x="153.5" y="100.1">1</text>
<text x="156" y="98.8" transform="rotate(-90 156 98.8)">2</text>
<text x="158" y="100.1">3</text>
</g>
<g font-size=".7" fill="#006464">
<text x="158" y="41.6" transform="rotate(-90 158 41.6)">GAIN</text>
<text x="122.4" y="45.6" transform="rotate(-90 122.4 45.6)">BYPASSGAIN</text>
<text x="124.9" y="44.1" transform="rotate(-90 124.9 44.1)">GAIN</text>
<text x="155.4" y="43.1" transform="rotate(-90 155.4 43.1)">BYPASSGAIN</text>
</g>
</svg>
